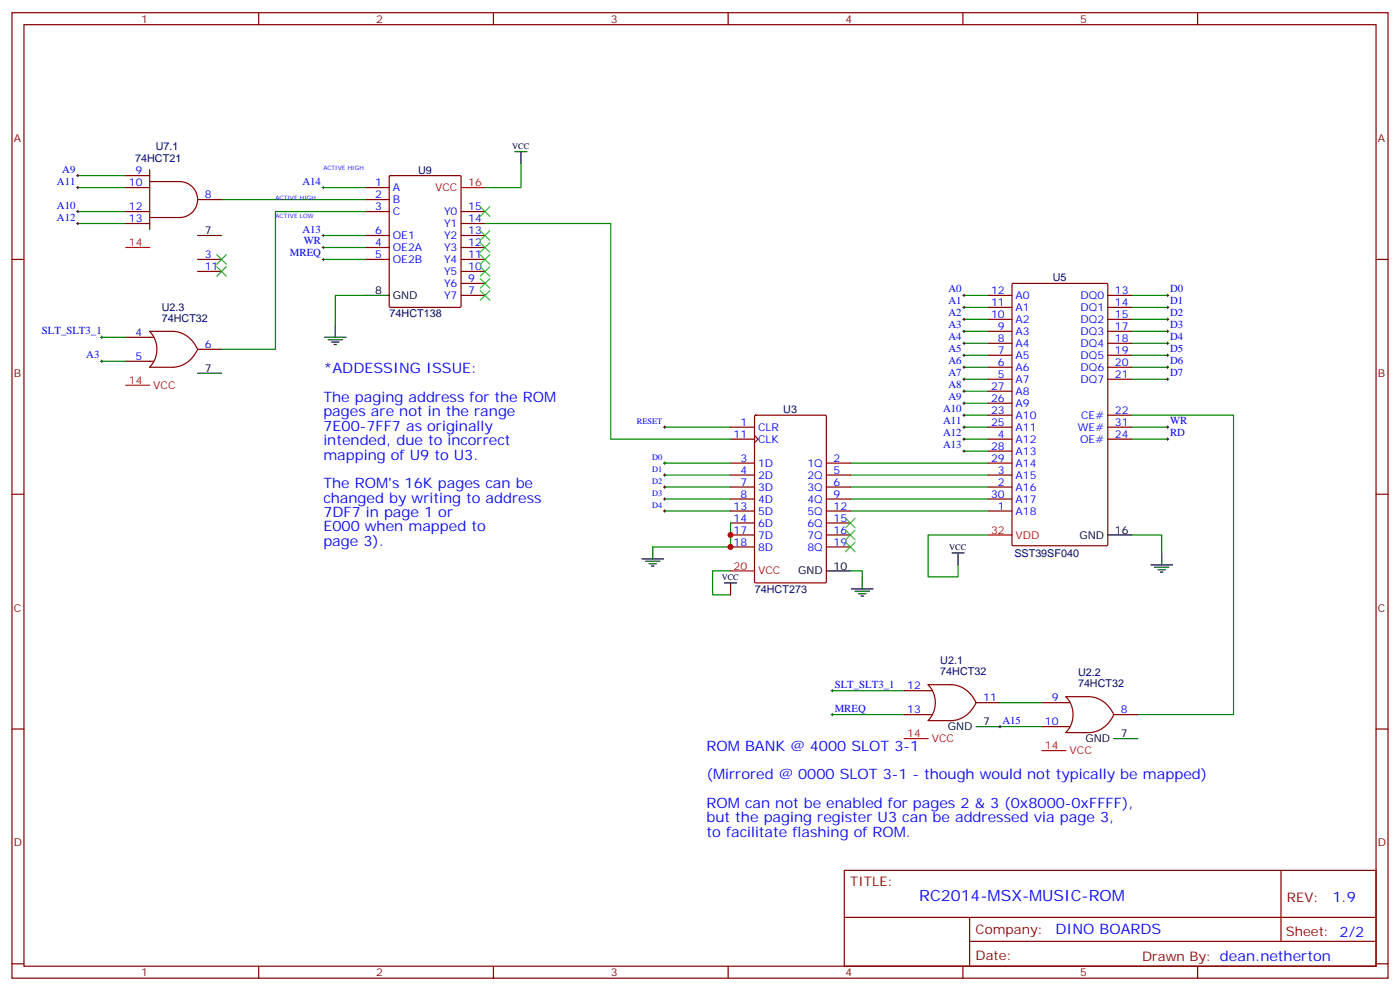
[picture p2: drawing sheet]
<svg xmlns="http://www.w3.org/2000/svg" width="412mm" height="292mm" viewBox="0 0 412 292" stroke-linecap="round" stroke-linejoin="round" font-family="sans-serif">
<g fill="none" stroke="#870000" stroke-width=".35">
<path d="M3.5 3.7h405.4v284.4h-405.4zM7.1 7.3h398.2v277.3h-398.2zM76.2 3.7v3.6M145.3 3.7v3.6M214.5 3.7v3.6M283.6 3.7v3.6M352.8 3.7v3.6M37 55.2h7.1M37 51.7h7.1M44.1 53.5h8.8a5.3 5.3 0 0 1 5.3 5.3 5.3 5.3 0 0 1-5.3 5.3h-8.8M44.1 50v17.6M58.2 58.8h7.1"/>
<path d="M107.6 55.2h7.1M107.6 58.8h7.1M114.7 51.9l.3-.2h20.5l.3 .2v38.3l-.2 .3h-20.6l-.3-.2zM3.5 76.4h3.6M37 62.3h7.1M37 65.8h7.1M58.2 76.4h7.1M58.2 79.9h7.1M107.6 76.4h7.1M107.6 62.3h7.1M107.6 72.9h7.1M107.6 69.4h7.1"/>
<path d="M135.8 76.4h7.1M135.8 62.3h7.1M135.8 72.9h7.1M135.8 69.4h7.1M135.8 79.9h7.1M135.8 65.8h7.1M405.3 76.4h3.6M37 99.3h8.2M44.1 97.6a7.5 7.5 0 0 1 0 10.5M44.1 97.6h6.7a8.4 8.4 0 0 1 7.4 5.3M135.8 87h7.1M135.8 83.5h7.1"/>
<path d="M291 97.6h7.1M291 94.1h7.1M291 90.5h7.1M291 87h7.1M298.2 83.6l.2-.1h27.6l.3 .1v76.8l-.2 .3h-27.7l-.3-.2zM326.3 97.6h7.1M326.3 94.1h7.1M326.3 90.5h7.1M326.3 87h7.1M37 106.4h8.2M58.2 102.9h7.1M58.2 102.9a8.4 8.4 0 0 1-7.4 5.3h-6.7"/>
<path d="M291 111.7h7.1M291 108.2h7.1M291 104.6h7.1M291 101.1h7.1M291 118.7h7.1M291 115.2h7.1M326.3 111.7h7.1M326.3 108.2h7.1M326.3 104.6h7.1M326.3 101.1h7.1M215.2 139.9h7M215.2 129.3h7"/>
<path d="M215.2 125.8h7M215.2 136.4h7M222.2 128.3l1.1 1-1.1 1.1M222.3 122.4l.3-.1h20.5l.3 .1v48.9l-.2 .3-20.6 .1-.3-.2zM243.4 139.9h7.1M243.4 136.4h7.1M291 139.9h7.1M291 129.3h7.1M291 122.3h7.1M291 125.8h7.1M291 132.9h7.1M291 136.4h7.1"/>
<path d="M326.3 129.3h7.1M326.3 122.3h7.1M326.3 125.8h7.1M3.5 145.6h3.6M215.2 150.5h7M215.2 143.4h7M215.2 147h7M215.2 154h7M215.2 157.6h7M243.4 150.5h7.1M243.4 143.4h7.1M243.4 147h7.1"/>
<path d="M243.4 154h7.1M243.4 157.6h7.1M291 150.5h7.1M291 143.4h7.1M291 147h7.1M405.3 145.6h3.6M215.2 161.1h7M243.4 161.1h7.1M3.5 214.7h3.6M266.3 203.4h8.2M266.3 210.5h8.2M273.4 201.7a7.5 7.5 0 0 1 0 10.5"/>
<path d="M273.4 201.6h6.7a8.4 8.4 0 0 1 7.4 5.3M287.5 206.9h7.1M287.5 206.9a8.4 8.4 0 0 1-7.4 5.3h-6.7M306.9 206.9h8.1M306.9 214h8.1M313.9 205.2a7.5 7.5 0 0 1 0 10.5M314 205.2h6.7a8.4 8.4 0 0 1 7.4 5.3M328.1 210.5h7M328.1 210.5a8.4 8.4 0 0 1-7.4 5.3h-6.7M405.3 214.7h3.6M248.7 256.3h156.6v28.3h-156.6zM377.3 256.4v20.8"/>
<path d="M248.7 270.2h156.5M285.6 277.2h119.6M285.6 270.2v14.1M3.5 283.8h3.6M76.2 284.6v3.5M145.3 284.6v3.5M214.5 284.6v3.5M283.6 284.6v3.5M352.8 284.6v3.5M405.3 283.8h3.6"/>
</g>
<g fill="none" stroke="#008700" stroke-width=".35">
<path d="M22.9 51.7h14.1M22.9 55.2h14.1M65.3 58.8h42.3M95.2 55.2h12.4M153.5 48.2v7h-10.6M22.9 62.3h14.1M22.9 65.8h14.1M95.2 76.4h12.4M95.2 72.9h12.4M95.2 69.4h12.4M107.6 62.3h-26.5v40.6h-15.8M142.9 65.8h37v63.5h35.3"/>
<path d="M30 99.3h7M107.6 87h-8.8v8.8M284 87h7M284 90.5h7M284 94.1h7M284 97.6h7M333.4 87h10.6M333.4 90.5h10.6M333.4 94.1h10.6M333.4 97.6h10.6M30 106.4h7M284 101.1h7"/>
<path d="M284 104.6h7M284 108.2h7M284 111.7h7M284 115.2h7M284 118.7h7M333.4 101.1h10.6M333.4 104.6h10.6M333.4 108.2h10.6M333.4 111.7h10.6M195.8 125.8h19.4M195.8 139.9h19.4M195.8 136.4h19.4"/>
<path d="M250.5 139.9h40.5M250.5 136.4h40.5M284 125.8h7M284 129.3h7M284 122.3h7M284 132.9h7M333.4 122.3h30v88.2h-28.3M333.4 125.8h10.6M333.4 129.3h10.6M195.8 150.5h19.4M195.8 147h19.4M195.8 143.4h19.4"/>
<path d="M215.2 154v7.1h-22.9M250.5 150.5h40.5M250.5 147h40.5M250.5 143.4h40.5M291 157.6h-17.6v12.3h8.8v-3.5M333.4 157.6h8.8v5.2M215.2 168.1h-5.3v7.1h5.3M250.5 168.1h3.5v1.8M245.2 203.4h21.1M245.2 210.5h21.1M294.6 206.9h12.3M294.6 214h12.3"/>
</g>
<g fill="none" stroke="#000" stroke-width=".29">
<path d="M22.6 51.7h.7M22.6 55.2h.7M22.9 51.4v.7M22.9 54.9v.7M94.9 55.2h.7M95.2 54.9v.7M22.6 65.8h.7M22.6 62.3h.7M22.9 61.9v.8M22.9 65.5v.7M94.9 69.4h.7M94.9 76.4h.7"/>
<path d="M94.9 72.9h.7M95.2 69v.7M95.2 72.5v.7M95.2 76.1v.7M29.6 99.3h.7M30 99v.7M283.6 97.6h.7M283.6 94.1h.7M283.6 90.5h.7M283.6 87h.7M284 86.6v.7M284 90.2v.7"/>
<path d="M284 93.7v.7M284 97.2v.7M343.6 97.6h.7M343.6 94.1h.7M343.6 90.5h.7M343.6 87h.7M344 86.6v.7M344 90.2v.7M344 93.7v.7M344 97.2v.7M29.6 106.4h.7M30 106v.8"/>
<path d="M283.6 118.7h.7M283.6 115.2h.7M283.6 111.7h.7M283.6 108.2h.7M283.6 104.6h.7M283.6 101.1h.7M284 100.8v.7M284 104.3v.7M284 107.8v.7M284 111.3v.7M284 114.9v.7M284 118.4v.7"/>
<path d="M343.6 111.7h.7M343.6 108.2h.7M343.6 104.6h.7M343.6 101.1h.7M344 100.8v.7M344 104.3v.7M344 107.8v.7M344 111.3v.7M195.4 125.8h.7M195.4 139.9h.7M195.4 136.4h.7M195.8 125.4v.8"/>
<path d="M195.8 136v.7M195.8 139.6v.7M283.6 129.3h.7M283.6 132.9h.7M283.6 125.8h.7M283.6 122.3h.7M284 121.9v.7M284 125.4v.8M284 129v.7M284 132.5v.7M343.6 129.3h.7M343.6 125.8h.7"/>
<path d="M344 125.4v.8M344 129v.7M195.4 150.5h.7M195.4 147h.7M195.4 143.4h.7M195.8 143.1v.7M195.8 146.6v.7M195.8 150.1v.7M244.8 203.4h.7M244.8 210.5h.7M245.2 203.1v.7M245.2 210.1v.7"/>
<path d="M294.2 214h.7M294.6 213.6v.7"/>
</g>
<g fill="none" stroke="#000" stroke-width=".35">
<path d="M151.7 44.7h3.5M153.5 44.7v3.5M58.2 69.4h7.1M95.6 99.3h6.4M98.8 95.8v3.5M107.6 87h7.1M58.2 109.9h7.1M96.7 100h4.2M97.7 100.8h2.1M98.4 101.5h.7M326.3 157.6h7.1M189.1 164.6h6.3"/>
<path d="M190.1 165.3h4.3M191.2 166h2.1M191.9 166.7h.7M192.3 161.1v3.5M213.4 171.7h3.6M215.2 171.7v3.5M243.4 168.1h7.1M250.8 173.4h6.4M251.9 174.1h4.2M252.9 174.8h2.2M253.6 175.5h.8M254 169.9v3.5"/>
<path d="M280.5 162.8h3.5M282.2 162.8v3.6M339 166.4h6.4M340.1 167.1h4.2M341.1 167.8h2.2M341.8 168.5h.7M342.2 162.8v3.6M287.5 214h7.1M328.1 217.5h7"/>
</g>
<path d="M135.8 55.2h7.1M37 72.9h7.1M37 113.5h7.1M291 157.6h7.1M215.2 168.1h7M266.3 217.5h7.1M306.9 221.1h7.1" fill="none" stroke="#f00" stroke-width=".35"/>
<g fill="none" stroke="#3c3" stroke-width=".35">
<path d="M63.9 75l2.8 2.8M63.9 78.5l2.8 2.9M66.7 75l-2.8 2.8M66.7 78.5l-2.8 2.9M141.5 67.9l2.8 2.9M141.5 71.5l2.8 2.8M141.5 78.5l2.8 2.9M141.5 60.9l2.8 2.8M141.5 75l2.8 2.8M144.3 67.9l-2.8 2.9M144.3 71.5l-2.8 2.8M144.3 78.5l-2.8 2.9"/>
<path d="M144.3 60.9l-2.8 2.8M144.3 75l-2.8 2.8M141.5 85.6l2.8 2.8M141.5 82.1l2.8 2.8M144.3 85.6l-2.8 2.8M144.3 82.1l-2.8 2.8M249.1 152.6l2.8 2.8M249.1 156.1l2.8 2.9M249.1 159.7l2.8 2.8M251.9 152.6l-2.8 2.8M251.9 156.1l-2.8 2.9M251.9 159.7l-2.8 2.8"/>
</g>
<g fill="#c00">
<circle cx="215.2" cy="157.6" r=".88"/>
<circle cx="215.2" cy="161.1" r=".88"/>
</g>
<text font-size="4.6" fill="#00f" x="270.8" y="265.4">RC2014-MSX-MUSIC-ROM</text>
<g font-size="4.2" fill="#00f">
<text x="95.2" y="109.9">*ADDESSING ISSUE:</text>
<text x="95.2" y="118.4">The paging address for the ROM</text>
<text x="95.2" y="122.6">pages are not in the range</text>
<text x="95.2" y="126.9">7E00-7FF7 as originally</text>
<text x="95.2" y="131.1">intended, due to incorrect</text>
<text x="95.2" y="135.3">mapping of U9 to U3.</text>
<text x="95.2" y="143.8">The ROM's 16K pages can be</text>
<text x="95.2" y="148">changed by writing to address</text>
<text x="95.2" y="152.3">7DF7 in page 1 or</text>
<text x="95.2" y="156.5">E000 when mapped to</text>
<text x="95.2" y="160.7">page 3).</text>
<text x="208.1" y="221.1">ROM BANK @ 4000 SLOT 3-1</text>
<text x="208.1" y="229.5">(Mirrored @ 0000 SLOT 3-1 - though would not typically be mapped)</text>
<text x="208.1" y="238">ROM can not be enabled for pages 2 &amp; 3 (0x8000-0xFFFF),</text>
<text x="208.1" y="242.2">but the paging register U3 can be addressed via page 3,</text>
<text x="208.1" y="246.5">to facilitate flashing of ROM.</text>
<text x="392.5" y="265.6">1.9</text>
<text x="310.9" y="275.2">DINO BOARDS</text>
</g>
<g font-size="3.9" fill="#800">
<text x="250.5" y="260.9">TITLE:</text>
<text x="379.1" y="265.6">REV:</text>
<text x="287.4" y="275.1">Company:</text>
<text x="378.7" y="275.7">Sheet: 2/2</text>
<text x="287.4" y="282.8">Date:</text>
<text x="336.4" y="282.9">Drawn By: dean.netherton</text>
</g>
<g font-size="3.2" fill="#800">
<text x="41.6" y="6.7">1</text>
<text x="110.8" y="6.7">2</text>
<text x="179.9" y="6.7">3</text>
<text x="249.1" y="6.7">4</text>
<text x="318.2" y="6.7">5</text>
<text x="4.1" y="41.8">A</text>
<text x="405.9" y="41.8">A</text>
<text x="4.1" y="111">B</text>
<text x="405.9" y="111">B</text>
<text x="4.1" y="180.1">C</text>
<text x="405.9" y="180.1">C</text>
<text x="4.1" y="249.3">D</text>
<text x="405.9" y="249.3">D</text>
<text x="41.6" y="287.5">1</text>
<text x="110.8" y="287.5">2</text>
<text x="179.9" y="287.5">3</text>
<text x="249.1" y="287.5">4</text>
<text x="318.2" y="287.5">5</text>
</g>
<g font-size="3.2" fill="#000080">
<text x="39.8" y="47.6">74HCT21</text>
<text x="45.9" y="44">U7.1</text>
<text x="123.1" y="51.1">U9</text>
<text x="310.1" y="82.8">U5</text>
<text x="47.7" y="94.8">74HCT32</text>
<text x="47.7" y="91.6">U2.3</text>
<text x="114.8" y="93.4">74HCT138</text>
<text x="230.7" y="121.6">U3</text>
<text x="298.8" y="164">SST39SF040</text>
<text x="222.4" y="174.6">74HCT273</text>
<text x="277" y="195.7">U2.1</text>
<text x="277" y="198.8">74HCT32</text>
<text x="317.5" y="202.2">74HCT32</text>
<text x="317.6" y="199">U2.2</text>
</g>
<g font-size="3.2" fill="#00f">
<text x="18.4" y="50.8">A9</text>
<text x="40" y="51.4">9</text>
<text x="16.8" y="54.4">A11</text>
<text x="37.9" y="54.9">10</text>
<text x="60.3" y="58.4">8</text>
<text x="89.1" y="54.4">A14</text>
<text x="110.5" y="54.9">1</text>
<text x="110.5" y="58.4">2</text>
<text x="115.7" y="56.3">A</text>
<text x="115.7" y="59.8">B</text>
<text x="16.8" y="64.9">A12</text>
<text x="16.8" y="61.4">A10</text>
<text x="37.9" y="61.9">12</text>
<text x="37.9" y="65.5">13</text>
<text x="110.5" y="61.9">3</text>
<text x="115.7" y="63.4">C</text>
<text x="130.8" y="63.4">Y0</text>
<text x="137.9" y="65.5">14</text>
<text x="137.9" y="61.9">15</text>
<text x="89.1" y="68.5">A13</text>
<text x="110.5" y="69">6</text>
<text x="115.7" y="70.4">OE1</text>
<text x="130.8" y="70.4">Y2</text>
<text x="130.8" y="66.9">Y1</text>
<text x="137.9" y="69">13</text>
<text x="60.3" y="76.1">3</text>
<text x="85.4" y="75.5">MREQ</text>
<text x="89.5" y="72">WR</text>
<text x="110.5" y="72.5">4</text>
<text x="110.5" y="76.1">5</text>
<text x="115.7" y="73.9">OE2A</text>
<text x="115.7" y="77.5">OE2B</text>
<text x="130.8" y="77.5">Y4</text>
<text x="130.8" y="73.9">Y3</text>
<text x="137.9" y="76.1">11</text>
<text x="137.9" y="72.5">12</text>
<text x="60.3" y="79.6">11</text>
<text x="130.8" y="81">Y5</text>
<text x="137.9" y="83.1">9</text>
<text x="137.9" y="79.6">10</text>
<text x="130.8" y="88.1">Y7</text>
<text x="130.8" y="84.5">Y6</text>
<text x="137.9" y="86.6">7</text>
<text x="279.4" y="89.6">A1</text>
<text x="279.4" y="86.1">A0</text>
<text x="291.9" y="86.6">12</text>
<text x="299.2" y="88.1">A0</text>
<text x="318.3" y="88.1">DQ0</text>
<text x="328.4" y="86.6">13</text>
<text x="344.7" y="89.6">D1</text>
<text x="344.7" y="86.1">D0</text>
<text x="279.4" y="93.2">A2</text>
<text x="291.9" y="93.7">10</text>
<text x="291.9" y="90.2">11</text>
<text x="299.2" y="95.1">A2</text>
<text x="299.2" y="91.6">A1</text>
<text x="318.3" y="91.6">DQ1</text>
<text x="318.3" y="95.1">DQ2</text>
<text x="328.4" y="90.2">14</text>
<text x="328.4" y="93.7">15</text>
<text x="344.7" y="93.2">D2</text>
<text x="12.3" y="98.5">SLT_SLT3_1</text>
<text x="40" y="99">4</text>
<text x="279.4" y="100.2">A4</text>
<text x="279.4" y="96.7">A3</text>
<text x="294" y="100.8">8</text>
<text x="294" y="97.2">9</text>
<text x="299.2" y="98.6">A3</text>
<text x="318.3" y="98.6">DQ3</text>
<text x="328.4" y="97.2">17</text>
<text x="328.4" y="100.8">18</text>
<text x="344.7" y="100.2">D4</text>
<text x="344.7" y="96.7">D3</text>
<text x="25.4" y="105.5">A3</text>
<text x="40" y="106">5</text>
<text x="60.3" y="102.5">6</text>
<text x="279.4" y="107.3">A6</text>
<text x="279.4" y="103.8">A5</text>
<text x="294" y="107.8">6</text>
<text x="294" y="104.3">7</text>
<text x="299.2" y="105.7">A5</text>
<text x="299.2" y="102.2">A4</text>
<text x="318.3" y="102.2">DQ4</text>
<text x="318.3" y="105.7">DQ5</text>
<text x="328.4" y="104.3">19</text>
<text x="328.4" y="107.8">20</text>
<text x="344.7" y="107.3">D6</text>
<text x="344.7" y="103.8">D5</text>
<text x="279.4" y="110.8">A7</text>
<text x="294" y="111.3">5</text>
<text x="299.2" y="112.7">A7</text>
<text x="299.2" y="109.2">A6</text>
<text x="318.3" y="109.2">DQ6</text>
<text x="318.3" y="112.7">DQ7</text>
<text x="328.4" y="111.3">21</text>
<text x="344.7" y="110.8">D7</text>
<text x="279.4" y="117.9">A9</text>
<text x="279.4" y="114.3">A8</text>
<text x="291.9" y="118.4">26</text>
<text x="291.9" y="114.9">27</text>
<text x="299.2" y="119.8">A9</text>
<text x="299.2" y="116.3">A8</text>
<text x="218.1" y="125.4">1</text>
<text x="277.8" y="124.9">A11</text>
<text x="277.8" y="121.4">A10</text>
<text x="291.9" y="121.9">23</text>
<text x="291.9" y="125.4">25</text>
<text x="299.2" y="123.3">A10</text>
<text x="318.4" y="123.3">CE#</text>
<text x="328.4" y="121.9">22</text>
<text x="328.4" y="125.4">31</text>
<text x="344.7" y="124.9">WR</text>
<text x="216.1" y="129">11</text>
<text x="223.3" y="126.9">CLR</text>
<text x="223.3" y="130.4">CLK</text>
<text x="277.8" y="132">A13</text>
<text x="277.8" y="128.4">A12</text>
<text x="294" y="129">4</text>
<text x="299.2" y="130.4">A12</text>
<text x="299.2" y="126.9">A11</text>
<text x="317.5" y="126.9">WE#</text>
<text x="318.2" y="130.4">OE#</text>
<text x="328.4" y="129">24</text>
<text x="344.7" y="128.4">RD</text>
<text x="218.1" y="136">3</text>
<text x="223.3" y="137.4">1D</text>
<text x="237.8" y="137.4">1Q</text>
<text x="245.5" y="136">2</text>
<text x="291.9" y="132.5">28</text>
<text x="291.9" y="136">29</text>
<text x="299.2" y="133.9">A13</text>
<text x="299.2" y="137.4">A14</text>
<text x="218.1" y="139.6">4</text>
<text x="218.1" y="143.1">7</text>
<text x="223.3" y="141">2D</text>
<text x="237.8" y="141">2Q</text>
<text x="245.5" y="139.6">5</text>
<text x="245.5" y="143.1">6</text>
<text x="294" y="143.1">2</text>
<text x="294" y="139.6">3</text>
<text x="299.2" y="141">A15</text>
<text x="218.1" y="146.6">8</text>
<text x="223.3" y="144.5">3D</text>
<text x="223.3" y="148">4D</text>
<text x="237.8" y="144.5">3Q</text>
<text x="237.8" y="148">4Q</text>
<text x="245.5" y="146.6">9</text>
<text x="291.9" y="146.6">30</text>
<text x="299.2" y="144.5">A16</text>
<text x="299.2" y="148">A17</text>
<text x="216.1" y="150.1">13</text>
<text x="216.1" y="153.7">14</text>
<text x="223.3" y="151.6">5D</text>
<text x="223.3" y="155.1">6D</text>
<text x="237.8" y="151.6">5Q</text>
<text x="237.8" y="155.1">6Q</text>
<text x="245.5" y="150.1">12</text>
<text x="245.5" y="153.7">15</text>
<text x="294" y="150.1">1</text>
<text x="299.2" y="151.6">A18</text>
<text x="216.1" y="157.2">17</text>
<text x="216.1" y="160.7">18</text>
<text x="223.3" y="158.6">7D</text>
<text x="237.8" y="158.6">7Q</text>
<text x="245.5" y="157.2">16</text>
<text x="245.5" y="160.7">19</text>
<text x="223.3" y="162.1">8D</text>
<text x="237.8" y="162.1">8Q</text>
<text x="245.9" y="202.5">SLT_SLT3_1</text>
<text x="267.3" y="203.1">12</text>
<text x="245.9" y="209.6">MREQ</text>
<text x="289.6" y="206.6">11</text>
<text x="309.8" y="206.6">9</text>
<text x="267.3" y="210.1">13</text>
<text x="295.3" y="213.1">A15</text>
<text x="307.8" y="213.6">10</text>
<text x="330.2" y="210.1">8</text>
</g>
<g font-size="3.2" fill="#f00">
<text x="128.2" y="56.3">VCC</text>
<text x="137.9" y="54.9">16</text>
<text x="37.9" y="72.5">14</text>
<text x="37.9" y="113.1">14</text>
<text x="45.2" y="114.5">VCC</text>
<text x="291.9" y="157.2">32</text>
<text x="299.2" y="158.6">VDD</text>
<text x="216.1" y="167.8">20</text>
<text x="223.3" y="169.2">VCC</text>
<text x="267.3" y="217.2">14</text>
<text x="274.5" y="218.6">VCC</text>
<text x="307.8" y="220.7">14</text>
<text x="315" y="222.1">VCC</text>
</g>
<g font-size="3.2">
<text x="60.3" y="69">7</text>
<text x="110.5" y="86.6">8</text>
<text x="115.7" y="88.1">GND</text>
<text x="60.3" y="109.6">7</text>
<text x="318" y="158.6">GND</text>
<text x="328.4" y="157.2">16</text>
<text x="245.5" y="167.8">10</text>
<text x="235.1" y="169.2">GND</text>
<text x="279.2" y="215.1">GND</text>
<text x="289.6" y="213.6">7</text>
<text x="319.7" y="218.6">GND</text>
<text x="330.2" y="217.2">7</text>
</g>
<g font-size="2.5">
<text x="150.8" y="43.8">VCC</text>
<text x="279.6" y="162">VCC</text>
<text x="212.6" y="170.8">VCC</text>
</g>
<g font-size="2.5" fill="#00f">
<text x="187.6" y="124.9">RESET</text>
<text x="192.1" y="135.5">D0</text>
<text x="192.1" y="142.6">D2</text>
<text x="192.1" y="139">D1</text>
<text x="192.1" y="149.6">D4</text>
<text x="192.1" y="146.1">D3</text>
</g>
<g font-size="1.8" fill="#00f">
<text x="95.2" y="50">ACTIVE HIGH</text>
<text x="81.1" y="58.8">ACTIVE HIGH</text>
<text x="81.1" y="64.1">ACTIVE LOW</text>
</g>
</svg>
